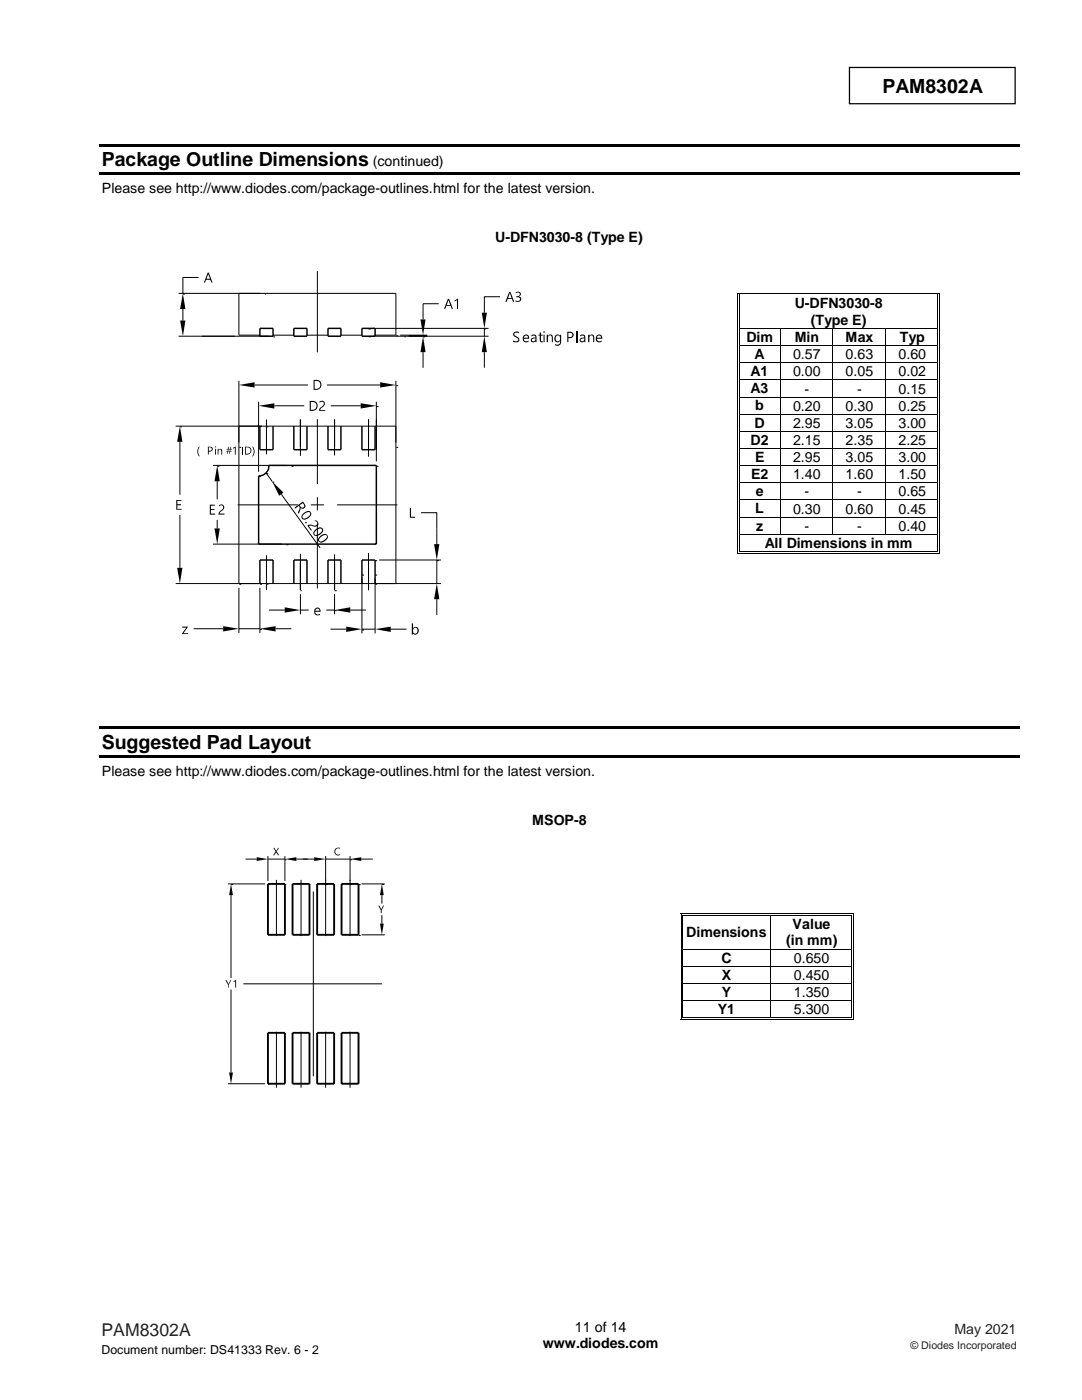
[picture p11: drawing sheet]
<svg xmlns="http://www.w3.org/2000/svg" width="216mm" height="279mm" viewBox="0 0 216 279" stroke-linecap="round" stroke-linejoin="round" font-family="sans-serif">
<path d="M169.5 13.5h33.1v7.2h-33.1z" fill="none" stroke="#000" stroke-width=".25"/>
<g fill="#000">
<path d="M19.8 28.7h183.7v.5h-183.7z" fill-rule="evenodd"/>
<path d="M19.8 34.4h183.7v.5h-183.7z" fill-rule="evenodd"/>
</g>
<g fill="#fff">
<path d="M147.7 59h39.3v6.5h-39.3z" fill-rule="evenodd"/>
<path d="M147.7 59h39.2v3.2h-39.2z" fill-rule="evenodd"/>
<path d="M147.7 62.2h39.2v3.3h-39.2z" fill-rule="evenodd"/>
</g>
<g fill="#000">
<path d="M147.2 58.5h.1v.5h-.1z" fill-rule="evenodd"/>
<path d="M147.2 58.5h.5v.1h-.5z" fill-rule="evenodd"/>
<path d="M147.5 58.8h.2v.2h-.2z" fill-rule="evenodd"/>
<path d="M147.5 58.8h.2v.2h-.2z" fill-rule="evenodd"/>
</g>
<path d="M147.7 58.5h39.3M147.7 58.9h39.3" fill="none" stroke="#000" stroke-width=".2"/>
<path d="M147.7 59h39.3z" fill-rule="evenodd" fill="#fff"/>
<g fill="#000">
<path d="M187 58.5h.5v.1h-.5z" fill-rule="evenodd"/>
<path d="M187 58.8h.2v.2h-.2z" fill-rule="evenodd"/>
<path d="M187 58.8h.2v.2h-.2z" fill-rule="evenodd"/>
<path d="M187.4 58.5h.1v.5h-.1z" fill-rule="evenodd"/>
</g>
<path d="M147.2 59v6.5M147.6 59v6.5M187.1 59v6.5M187.5 59v6.5" fill="none" stroke="#000" stroke-width=".2"/>
<g fill="#fff">
<path d="M147.7 65.7h7.9v3.2h-7.9z" fill-rule="evenodd"/>
<path d="M147.7 65.7h7.7v3.2h-7.7z" fill-rule="evenodd"/>
<path d="M155.8 65.7h10.3v3.2h-10.3z" fill-rule="evenodd"/>
<path d="M156 65.7h9.9v3.2h-9.9z" fill-rule="evenodd"/>
<path d="M166.3 65.7h10.4v3.2h-10.4z" fill-rule="evenodd"/>
<path d="M166.5 65.7h9.9v3.2h-9.9z" fill-rule="evenodd"/>
</g>
<g fill="#000">
<path d="M147.2 65.5h.1v.2h-.1z" fill-rule="evenodd"/>
<path d="M147.5 65.5h.2v.2h-.2z" fill-rule="evenodd"/>
<path d="M155.6 65.5h.2v.2h-.2z" fill-rule="evenodd"/>
<path d="M166.1 65.5h.2v.2h-.2z" fill-rule="evenodd"/>
<path d="M176.7 65.5h.1v.2h-.1z" fill-rule="evenodd"/>
<path d="M187 65.5h.2v.2h-.2z" fill-rule="evenodd"/>
<path d="M187.4 65.5h.1v.2h-.1z" fill-rule="evenodd"/>
</g>
<path d="M147.2 65.7v3.2M147.6 65.7v3.2M147.7 65.6h7.9M155.7 65.7v3.2M155.8 65.6h10.3M166.2 65.7v3.2M166.3 65.6h10.4M176.7 65.7v3.2M176.8 65.6h10.2M187.1 65.7v3.2M187.5 65.7v3.2" fill="none" stroke="#000" stroke-width=".2"/>
<g fill="#fff">
<path d="M147.7 69.1h7.9v3.2h-7.9z" fill-rule="evenodd"/>
<path d="M147.7 69.1h7.7v3.2h-7.7z" fill-rule="evenodd"/>
<path d="M155.8 69.1h10.3v3.2h-10.3z" fill-rule="evenodd"/>
<path d="M156 69.1h9.9v3.2h-9.9z" fill-rule="evenodd"/>
<path d="M166.3 69.1h10.4v3.2h-10.4z" fill-rule="evenodd"/>
<path d="M166.5 69.1h9.9v3.2h-9.9z" fill-rule="evenodd"/>
</g>
<g fill="#000">
<path d="M147.2 68.9h.1v.2h-.1z" fill-rule="evenodd"/>
<path d="M147.5 68.9h.2v.2h-.2z" fill-rule="evenodd"/>
<path d="M155.6 68.9h.2v.2h-.2z" fill-rule="evenodd"/>
<path d="M166.1 68.9h.2v.2h-.2z" fill-rule="evenodd"/>
<path d="M176.7 68.9h.1v.2h-.1z" fill-rule="evenodd"/>
<path d="M187 68.9h.2v.2h-.2z" fill-rule="evenodd"/>
<path d="M187.4 68.9h.1v.2h-.1z" fill-rule="evenodd"/>
</g>
<path d="M147.2 69.1v3.2M147.6 69.1v3.2M147.7 69h7.9M155.7 69.1v3.2M155.8 69h10.3M166.2 69.1v3.2M166.3 69h10.4M176.7 69.1v3.2M176.8 69h10.2M187.1 69.1v3.2M187.5 69.1v3.2" fill="none" stroke="#000" stroke-width=".2"/>
<g fill="#fff">
<path d="M147.7 72.5h7.9v3.2h-7.9z" fill-rule="evenodd"/>
<path d="M147.7 72.5h7.7v3.2h-7.7z" fill-rule="evenodd"/>
<path d="M155.8 72.5h10.3v3.2h-10.3z" fill-rule="evenodd"/>
<path d="M156 72.5h9.9v3.2h-9.9z" fill-rule="evenodd"/>
<path d="M166.3 72.5h10.4v3.2h-10.4z" fill-rule="evenodd"/>
<path d="M166.5 72.5h9.9v3.2h-9.9z" fill-rule="evenodd"/>
</g>
<g fill="#000">
<path d="M147.2 72.3h.1v.2h-.1z" fill-rule="evenodd"/>
<path d="M147.5 72.3h.2v.2h-.2z" fill-rule="evenodd"/>
<path d="M155.6 72.3h.2v.2h-.2z" fill-rule="evenodd"/>
<path d="M166.1 72.3h.2v.2h-.2z" fill-rule="evenodd"/>
<path d="M176.7 72.3h.1v.2h-.1z" fill-rule="evenodd"/>
<path d="M187 72.3h.2v.2h-.2z" fill-rule="evenodd"/>
<path d="M187.4 72.3h.1v.2h-.1z" fill-rule="evenodd"/>
</g>
<path d="M147.2 72.5v3.2M147.6 72.5v3.2M147.7 72.4h7.9M155.7 72.5v3.2M155.8 72.4h10.3M166.2 72.5v3.2M166.3 72.4h10.4M176.7 72.5v3.2M176.8 72.4h10.2M187.1 72.5v3.2M187.5 72.5v3.2" fill="none" stroke="#000" stroke-width=".2"/>
<g fill="#fff">
<path d="M147.7 75.9h7.9v3.3h-7.9z" fill-rule="evenodd"/>
<path d="M147.7 75.9h7.7v3.3h-7.7z" fill-rule="evenodd"/>
<path d="M155.8 75.9h10.3v3.3h-10.3z" fill-rule="evenodd"/>
<path d="M156 75.9h9.9v3.3h-9.9z" fill-rule="evenodd"/>
<path d="M166.3 75.9h10.4v3.3h-10.4z" fill-rule="evenodd"/>
<path d="M166.5 75.9h9.9v3.3h-9.9z" fill-rule="evenodd"/>
</g>
<g fill="#000">
<path d="M147.2 75.7h.1v.2h-.1z" fill-rule="evenodd"/>
<path d="M147.5 75.7h.2v.2h-.2z" fill-rule="evenodd"/>
<path d="M155.6 75.7h.2v.2h-.2z" fill-rule="evenodd"/>
<path d="M166.1 75.7h.2v.2h-.2z" fill-rule="evenodd"/>
<path d="M176.7 75.7h.1v.2h-.1z" fill-rule="evenodd"/>
<path d="M187 75.7h.2v.2h-.2z" fill-rule="evenodd"/>
<path d="M187.4 75.7h.1v.2h-.1z" fill-rule="evenodd"/>
</g>
<path d="M147.2 75.9v3.3M147.6 75.9v3.3M147.7 75.8h7.9M155.7 75.9v3.3M155.8 75.8h10.3M166.2 75.9v3.3M166.3 75.8h10.4M176.7 75.9v3.3M176.8 75.8h10.2M187.1 75.9v3.3M187.5 75.9v3.3" fill="none" stroke="#000" stroke-width=".2"/>
<g fill="#fff">
<path d="M147.7 79.3h7.9v3.3h-7.9z" fill-rule="evenodd"/>
<path d="M147.7 79.3h7.7v3.3h-7.7z" fill-rule="evenodd"/>
<path d="M155.8 79.3h10.3v3.3h-10.3z" fill-rule="evenodd"/>
<path d="M156 79.3h9.9v3.3h-9.9z" fill-rule="evenodd"/>
<path d="M166.3 79.3h10.4v3.3h-10.4z" fill-rule="evenodd"/>
<path d="M166.5 79.3h9.9v3.3h-9.9z" fill-rule="evenodd"/>
</g>
<g fill="#000">
<path d="M147.2 79.2h.1v.1h-.1z" fill-rule="evenodd"/>
<path d="M147.5 79.2h.2v.1h-.2z" fill-rule="evenodd"/>
<path d="M155.6 79.2h.2v.1h-.2z" fill-rule="evenodd"/>
<path d="M166.1 79.2h.2v.1h-.2z" fill-rule="evenodd"/>
<path d="M176.7 79.2h.1v.1h-.1z" fill-rule="evenodd"/>
<path d="M187 79.2h.2v.1h-.2z" fill-rule="evenodd"/>
<path d="M187.4 79.2h.1v.1h-.1z" fill-rule="evenodd"/>
</g>
<path d="M147.2 79.3v3.3M147.6 79.3v3.3M147.7 79.2h7.9M155.7 79.3v3.3M155.8 79.2h10.3M166.2 79.3v3.3M166.3 79.2h10.4M176.7 79.3v3.3M176.8 79.2h10.2M187.1 79.3v3.3M187.5 79.3v3.3" fill="none" stroke="#000" stroke-width=".2"/>
<g fill="#fff">
<path d="M147.7 82.8h7.9v3.2h-7.9z" fill-rule="evenodd"/>
<path d="M147.7 82.8h7.7v3.2h-7.7z" fill-rule="evenodd"/>
<path d="M155.8 82.8h10.3v3.2h-10.3z" fill-rule="evenodd"/>
<path d="M156 82.8h9.9v3.2h-9.9z" fill-rule="evenodd"/>
<path d="M166.3 82.8h10.4v3.2h-10.4z" fill-rule="evenodd"/>
<path d="M166.5 82.8h9.9v3.2h-9.9z" fill-rule="evenodd"/>
</g>
<g fill="#000">
<path d="M147.2 82.6h.1v.2h-.1z" fill-rule="evenodd"/>
<path d="M147.5 82.6h.2v.2h-.2z" fill-rule="evenodd"/>
<path d="M155.6 82.6h.2v.2h-.2z" fill-rule="evenodd"/>
<path d="M166.1 82.6h.2v.2h-.2z" fill-rule="evenodd"/>
<path d="M176.7 82.6h.1v.2h-.1z" fill-rule="evenodd"/>
<path d="M187 82.6h.2v.2h-.2z" fill-rule="evenodd"/>
<path d="M187.4 82.6h.1v.2h-.1z" fill-rule="evenodd"/>
</g>
<path d="M147.2 82.8v3.2M147.6 82.8v3.2M147.7 82.7h7.9M155.7 82.8v3.2M155.8 82.7h10.3M166.2 82.8v3.2M166.3 82.7h10.4M176.7 82.8v3.2M176.8 82.7h10.2M187.1 82.8v3.2M187.5 82.8v3.2" fill="none" stroke="#000" stroke-width=".2"/>
<g fill="#fff">
<path d="M147.7 86.2h7.9v3.3h-7.9z" fill-rule="evenodd"/>
<path d="M147.7 86.2h7.7v3.3h-7.7z" fill-rule="evenodd"/>
<path d="M155.8 86.2h10.3v3.3h-10.3z" fill-rule="evenodd"/>
<path d="M156 86.2h9.9v3.3h-9.9z" fill-rule="evenodd"/>
<path d="M166.3 86.2h10.4v3.3h-10.4z" fill-rule="evenodd"/>
<path d="M166.5 86.2h9.9v3.3h-9.9z" fill-rule="evenodd"/>
</g>
<g fill="#000">
<path d="M147.2 86h.1v.2h-.1z" fill-rule="evenodd"/>
<path d="M147.5 86h.2v.2h-.2z" fill-rule="evenodd"/>
<path d="M155.6 86h.2v.2h-.2z" fill-rule="evenodd"/>
<path d="M166.1 86h.2v.2h-.2z" fill-rule="evenodd"/>
<path d="M176.7 86h.1v.2h-.1z" fill-rule="evenodd"/>
<path d="M187 86h.2v.2h-.2z" fill-rule="evenodd"/>
<path d="M187.4 86h.1v.2h-.1z" fill-rule="evenodd"/>
</g>
<path d="M147.2 86.2v3.3M147.6 86.2v3.3M147.7 86.1h7.9M155.7 86.2v3.3M155.8 86.1h10.3M166.2 86.2v3.3M166.3 86.1h10.4M176.7 86.2v3.3M176.8 86.1h10.2M187.1 86.2v3.3M187.5 86.2v3.3" fill="none" stroke="#000" stroke-width=".2"/>
<g fill="#fff">
<path d="M147.7 89.6h7.9v3.2h-7.9z" fill-rule="evenodd"/>
<path d="M147.7 89.6h7.7v3.2h-7.7z" fill-rule="evenodd"/>
<path d="M155.8 89.6h10.3v3.2h-10.3z" fill-rule="evenodd"/>
<path d="M156 89.6h9.9v3.2h-9.9z" fill-rule="evenodd"/>
<path d="M166.3 89.6h10.4v3.2h-10.4z" fill-rule="evenodd"/>
<path d="M166.5 89.6h9.9v3.2h-9.9z" fill-rule="evenodd"/>
</g>
<g fill="#000">
<path d="M147.2 89.5h.1v.1h-.1z" fill-rule="evenodd"/>
<path d="M147.5 89.5h.2v.1h-.2z" fill-rule="evenodd"/>
<path d="M155.6 89.5h.2v.1h-.2z" fill-rule="evenodd"/>
<path d="M166.1 89.5h.2v.1h-.2z" fill-rule="evenodd"/>
<path d="M176.7 89.5h.1v.1h-.1z" fill-rule="evenodd"/>
<path d="M187 89.5h.2v.1h-.2z" fill-rule="evenodd"/>
<path d="M187.4 89.5h.1v.1h-.1z" fill-rule="evenodd"/>
</g>
<path d="M147.2 89.6v3.2M147.6 89.6v3.2M147.7 89.5h7.9M155.7 89.6v3.2M155.8 89.5h10.3M166.2 89.6v3.2M166.3 89.5h10.4M176.7 89.6v3.2M176.8 89.5h10.2M187.1 89.6v3.2M187.5 89.6v3.2" fill="none" stroke="#000" stroke-width=".2"/>
<g fill="#fff">
<path d="M147.7 93.1h7.9v3.2h-7.9z" fill-rule="evenodd"/>
<path d="M147.7 93.1h7.7v3.2h-7.7z" fill-rule="evenodd"/>
<path d="M155.8 93.1h10.3v3.2h-10.3z" fill-rule="evenodd"/>
<path d="M156 93.1h9.9v3.2h-9.9z" fill-rule="evenodd"/>
<path d="M166.3 93.1h10.4v3.2h-10.4z" fill-rule="evenodd"/>
<path d="M166.5 93.1h9.9v3.2h-9.9z" fill-rule="evenodd"/>
</g>
<g fill="#000">
<path d="M147.2 92.8h.1v.2h-.1z" fill-rule="evenodd"/>
<path d="M147.5 92.8h.2v.2h-.2z" fill-rule="evenodd"/>
<path d="M155.6 92.8h.2v.2h-.2z" fill-rule="evenodd"/>
<path d="M166.1 92.8h.2v.2h-.2z" fill-rule="evenodd"/>
<path d="M176.7 92.8h.1v.2h-.1z" fill-rule="evenodd"/>
<path d="M187 92.8h.2v.2h-.2z" fill-rule="evenodd"/>
<path d="M187.4 92.8h.1v.2h-.1z" fill-rule="evenodd"/>
</g>
<path d="M147.2 93v3.3M147.6 93v3.3M147.7 92.9h7.9M155.7 93v3.3M155.8 92.9h10.3M166.2 93v3.3M166.3 92.9h10.4M176.7 93v3.3M176.8 92.9h10.2M187.1 93v3.3M187.5 93v3.3" fill="none" stroke="#000" stroke-width=".2"/>
<g fill="#fff">
<path d="M147.7 96.4h7.9v3.3h-7.9z" fill-rule="evenodd"/>
<path d="M147.7 96.4h7.7v3.3h-7.7z" fill-rule="evenodd"/>
<path d="M155.8 96.4h10.3v3.3h-10.3z" fill-rule="evenodd"/>
<path d="M156 96.4h9.9v3.3h-9.9z" fill-rule="evenodd"/>
<path d="M166.3 96.4h10.4v3.3h-10.4z" fill-rule="evenodd"/>
<path d="M166.5 96.4h9.9v3.3h-9.9z" fill-rule="evenodd"/>
</g>
<g fill="#000">
<path d="M147.2 96.3h.1v.1h-.1z" fill-rule="evenodd"/>
<path d="M147.5 96.3h.2v.1h-.2z" fill-rule="evenodd"/>
<path d="M155.6 96.3h.2v.1h-.2z" fill-rule="evenodd"/>
<path d="M166.1 96.3h.2v.1h-.2z" fill-rule="evenodd"/>
<path d="M176.7 96.3h.1v.1h-.1z" fill-rule="evenodd"/>
<path d="M187 96.3h.2v.1h-.2z" fill-rule="evenodd"/>
<path d="M187.4 96.3h.1v.1h-.1z" fill-rule="evenodd"/>
</g>
<path d="M147.2 96.4v3.3M147.6 96.4v3.3M147.7 96.4h7.9M155.7 96.4v3.3M155.8 96.4h10.3M166.2 96.4v3.3M166.3 96.4h10.4M176.7 96.4v3.3M176.8 96.4h10.2M187.1 96.4v3.3M187.5 96.4v3.3" fill="none" stroke="#000" stroke-width=".2"/>
<g fill="#fff">
<path d="M147.7 99.9h7.9v3.2h-7.9z" fill-rule="evenodd"/>
<path d="M147.7 99.9h7.7v3.2h-7.7z" fill-rule="evenodd"/>
<path d="M155.8 99.9h10.3v3.2h-10.3z" fill-rule="evenodd"/>
<path d="M156 99.9h9.9v3.2h-9.9z" fill-rule="evenodd"/>
<path d="M166.3 99.9h10.4v3.2h-10.4z" fill-rule="evenodd"/>
<path d="M166.5 99.9h9.9v3.2h-9.9z" fill-rule="evenodd"/>
</g>
<g fill="#000">
<path d="M147.2 99.7h.1v.2h-.1z" fill-rule="evenodd"/>
<path d="M147.5 99.7h.2v.2h-.2z" fill-rule="evenodd"/>
<path d="M155.6 99.7h.2v.2h-.2z" fill-rule="evenodd"/>
<path d="M166.1 99.7h.2v.2h-.2z" fill-rule="evenodd"/>
<path d="M176.7 99.7h.1v.2h-.1z" fill-rule="evenodd"/>
<path d="M187 99.7h.2v.2h-.2z" fill-rule="evenodd"/>
<path d="M187.4 99.7h.1v.2h-.1z" fill-rule="evenodd"/>
</g>
<path d="M147.2 99.9v3.2M147.6 99.9v3.2M147.7 99.8h7.9M155.7 99.9v3.2M155.8 99.8h10.3M166.2 99.9v3.2M166.3 99.8h10.4M176.7 99.9v3.2M176.8 99.8h10.2M187.1 99.9v3.2M187.5 99.9v3.2" fill="none" stroke="#000" stroke-width=".2"/>
<g fill="#fff">
<path d="M147.7 103.3h7.9v3.3h-7.9z" fill-rule="evenodd"/>
<path d="M147.7 103.3h7.7v3.3h-7.7z" fill-rule="evenodd"/>
<path d="M155.8 103.3h10.3v3.3h-10.3z" fill-rule="evenodd"/>
<path d="M156 103.3h9.9v3.3h-9.9z" fill-rule="evenodd"/>
<path d="M166.3 103.3h10.4v3.3h-10.4z" fill-rule="evenodd"/>
<path d="M166.5 103.3h9.9v3.3h-9.9z" fill-rule="evenodd"/>
</g>
<g fill="#000">
<path d="M147.2 103.1h.1v.2h-.1z" fill-rule="evenodd"/>
<path d="M147.5 103.1h.2v.2h-.2z" fill-rule="evenodd"/>
<path d="M155.6 103.1h.2v.2h-.2z" fill-rule="evenodd"/>
<path d="M166.1 103.1h.2v.2h-.2z" fill-rule="evenodd"/>
<path d="M176.7 103.1h.1v.2h-.1z" fill-rule="evenodd"/>
<path d="M187 103.1h.2v.2h-.2z" fill-rule="evenodd"/>
<path d="M187.4 103.1h.1v.2h-.1z" fill-rule="evenodd"/>
</g>
<path d="M147.2 103.3v3.3M147.6 103.3v3.3M147.7 103.2h7.9M155.7 103.3v3.3M155.8 103.2h10.3M166.2 103.3v3.3M166.3 103.2h10.4M176.7 103.3v3.3M176.8 103.2h10.2M187.1 103.3v3.3M187.5 103.3v3.3" fill="none" stroke="#000" stroke-width=".2"/>
<g fill="#fff">
<path d="M147.7 106.7h39.3v3.3h-39.3z" fill-rule="evenodd"/>
<path d="M147.7 106.7h39.2v3.3h-39.2z" fill-rule="evenodd"/>
</g>
<g fill="#000">
<path d="M147.2 106.6h.1v.1h-.1z" fill-rule="evenodd"/>
<path d="M147.2 110h.1v.5h-.1z" fill-rule="evenodd"/>
<path d="M147.2 110.3h.5v.2h-.5z" fill-rule="evenodd"/>
<path d="M147.5 106.6h.2v.1h-.2z" fill-rule="evenodd"/>
<path d="M147.5 110h.2v.2h-.2z" fill-rule="evenodd"/>
<path d="M147.5 110h.2v.2h-.2z" fill-rule="evenodd"/>
<path d="M155.6 106.6h.2v.1h-.2z" fill-rule="evenodd"/>
<path d="M166.1 106.6h.2v.1h-.2z" fill-rule="evenodd"/>
<path d="M176.7 106.6h.1v.1h-.1z" fill-rule="evenodd"/>
<path d="M187 106.6h.2v.1h-.2z" fill-rule="evenodd"/>
<path d="M187 110.3h.5v.2h-.5z" fill-rule="evenodd"/>
<path d="M187 110h.2v.2h-.2z" fill-rule="evenodd"/>
<path d="M187 110h.2v.2h-.2z" fill-rule="evenodd"/>
<path d="M187.4 106.6h.1v.1h-.1z" fill-rule="evenodd"/>
<path d="M187.4 110h.1v.5h-.1z" fill-rule="evenodd"/>
<path d="M19.8 144.9h183.7v.6h-183.7z" fill-rule="evenodd"/>
<path d="M19.8 150.7h183.7v.5h-183.7z" fill-rule="evenodd"/>
</g>
<path d="M147.2 106.7v3.3M147.6 106.7v3.3M147.7 106.6h7.9M147.7 110.4h39.3M147.7 110.1h39.3M155.8 106.6h10.3M166.3 106.6h10.4M176.8 106.6h10.2M187.1 106.7v3.3M187.5 106.7v3.3" fill="none" stroke="#000" stroke-width=".2"/>
<g fill="#fff">
<path d="M136.4 182.8h17.3v6.5h-17.3z" fill-rule="evenodd"/>
<path d="M136.8 184.4h16.3v3.3h-16.3z" fill-rule="evenodd"/>
</g>
<g fill="#000">
<path d="M135.8 182.3h.2v.5h-.2z" fill-rule="evenodd"/>
<path d="M135.8 182.3h.5v.2h-.5z" fill-rule="evenodd"/>
<path d="M136.1 182.6h.2v.2h-.2z" fill-rule="evenodd"/>
<path d="M136.1 182.6h.2v.2h-.2z" fill-rule="evenodd"/>
</g>
<path d="M136.3 182.4h17.4M136.3 182.7h17.4" fill="none" stroke="#000" stroke-width=".2"/>
<path d="M136.3 182.8h17.4z" fill-rule="evenodd" fill="#fff"/>
<g fill="#000">
<path d="M153.7 182.8h.1z" fill-rule="evenodd"/>
<path d="M153.7 182.3h.5v.2h-.5z" fill-rule="evenodd"/>
<path d="M153.7 182.6h.5v.2h-.5z" fill-rule="evenodd"/>
<path d="M169.8 182.3h.5v.2h-.5z" fill-rule="evenodd"/>
<path d="M169.8 182.6h.2v.2h-.2z" fill-rule="evenodd"/>
<path d="M169.8 182.6h.2v.2h-.2z" fill-rule="evenodd"/>
<path d="M170.1 182.3h.2v.5h-.2z" fill-rule="evenodd"/>
</g>
<path d="M135.9 182.8v6.5M136.2 182.8v6.5M153.8 182.8v6.5M154.2 182.4h15.6M154.2 182.7h15.6M169.9 182.8v6.5M170.2 182.8v6.5" fill="none" stroke="#000" stroke-width=".2"/>
<g fill="#fff">
<path d="M136.4 189.5h17.3v3.2h-17.3z" fill-rule="evenodd"/>
<path d="M136.8 189.5h16.3v3.2h-16.3z" fill-rule="evenodd"/>
<path d="M153.9 189.5h15.9v3.2h-15.9z" fill-rule="evenodd"/>
<path d="M154.5 189.5h14.8v3.2h-14.8z" fill-rule="evenodd"/>
</g>
<g fill="#000">
<path d="M135.8 189.3h.2v.2h-.2z" fill-rule="evenodd"/>
<path d="M135.8 192.7h.2v.2h-.2z" fill-rule="evenodd"/>
<path d="M135.8 196.2h.2v.1h-.2z" fill-rule="evenodd"/>
<path d="M136.1 189.3h.2v.2h-.2z" fill-rule="evenodd"/>
<path d="M136.1 192.7h.2v.2h-.2z" fill-rule="evenodd"/>
<path d="M136.1 196.2h.2v.1h-.2z" fill-rule="evenodd"/>
<path d="M153.7 189.3h.1v.2h-.1z" fill-rule="evenodd"/>
<path d="M153.7 192.7h.1v.2h-.1z" fill-rule="evenodd"/>
<path d="M153.7 196.2h.1v.1h-.1z" fill-rule="evenodd"/>
<path d="M169.8 189.3h.2v.2h-.2z" fill-rule="evenodd"/>
<path d="M169.8 192.7h.2v.2h-.2z" fill-rule="evenodd"/>
<path d="M169.8 196.2h.2v.1h-.2z" fill-rule="evenodd"/>
<path d="M170.1 189.3h.2v.2h-.2z" fill-rule="evenodd"/>
<path d="M170.1 192.7h.2v.2h-.2z" fill-rule="evenodd"/>
<path d="M170.1 196.2h.2v.1h-.2z" fill-rule="evenodd"/>
</g>
<g fill="none" stroke="#000" stroke-width=".2">
<path d="M135.9 189.5v3.2M135.9 192.9v3.3M135.9 196.3v3.3M136.2 189.5v3.2M136.2 192.9v3.3M136.2 196.3v3.3M136.3 189.4h17.4M136.3 192.8h17.4M136.3 196.3h17.4M153.8 189.5v3.2M153.8 192.9v3.3M153.8 196.3v3.3"/>
<path d="M153.8 189.4h16M153.8 192.8h16M153.8 196.3h16M169.9 189.5v3.2M169.9 192.9v3.3M169.9 196.3v3.3M170.2 189.5v3.2M170.2 192.9v3.3M170.2 196.3v3.3"/>
</g>
<g fill="#fff">
<path d="M136.4 199.8h17.3v3.2h-17.3z" fill-rule="evenodd"/>
<path d="M136.8 199.8h16.3v3.2h-16.3z" fill-rule="evenodd"/>
</g>
<g fill="#000">
<path d="M35.9 64h1.1l-.5 3.1zM36.5 58.6l.5 3.1h-1.1zM47.7 76.8l3.1-.5v1zM75.9 76.3l3.1 .5-3.1 .5zM83.9 63.8h1l-.5 3.1zM84.4 67.1l.5 3.2h-1zM96.6 67.1l.6 3.2h-1.1zM96.1 62.4h1.1l-.6 3.1zM35.9 85l.5 3.2h-1.1zM43.3 92.9l.6 3.2h-1.1zM51.6 81l3.1-.5v1zM54.3 96.1l2.3 2.2-.9 .6z"/>
<path d="M72 80.5l3.1 .5-3.1 .5zM35.3 113.3h1.1l-.5 3.2zM42.8 105.5h1.1l-.6 3.1zM87.2 116.5l.5 3.1h-1.1zM86.6 108.6h1.1l-.5 3.2zM44.5 125l3.2 .5-3.2 .5zM51.9 125.5l3.1-.5v1zM56.8 121.2l3.1 .6-3.1 .5zM69.1 125.1l3.1 .5-3.1 .5zM66.8 121.8l3.1-.6v1.1zM74.8 125.6l3.2-.5v1zM46.1 176.4l.4 2.2h-.8z"/>
<path d="M51.2 171.1l2.3 .3-2.3 .4zM56.9 171.4l2.2-.3v.7zM62.7 171.1l2.3 .3-2.3 .4zM69.8 171.4l2.3-.3v.7zM76.2 176.4l.4 2.2h-.8zM75.8 184.3h.8l-.4 2.3zM45.7 214h.8l-.4 2.3z"/>
<path d="M135.8 199.6h.2v.2h-.2z" fill-rule="evenodd"/>
<path d="M136.1 199.6h.2v.2h-.2z" fill-rule="evenodd"/>
<path d="M153.7 199.6h.1v.2h-.1z" fill-rule="evenodd"/>
<path d="M169.8 199.6h.2v.2h-.2z" fill-rule="evenodd"/>
<path d="M170.1 199.6h.2v.2h-.2z" fill-rule="evenodd"/>
<path d="M135.8 203h.2v.5h-.2z" fill-rule="evenodd"/>
<path d="M135.8 203.4h.5v.1h-.5z" fill-rule="evenodd"/>
<path d="M136.1 203h.2v.2h-.2z" fill-rule="evenodd"/>
<path d="M136.1 203h.2v.2h-.2z" fill-rule="evenodd"/>
<path d="M153.7 203h.5v.2h-.5z" fill-rule="evenodd"/>
<path d="M153.7 203.4h.5v.1h-.5z" fill-rule="evenodd"/>
<path d="M169.8 203.4h.5v.1h-.5z" fill-rule="evenodd"/>
<path d="M169.8 203h.2v.2h-.2z" fill-rule="evenodd"/>
<path d="M169.8 203h.2v.2h-.2z" fill-rule="evenodd"/>
<path d="M170.1 203h.2v.5h-.2z" fill-rule="evenodd"/>
</g>
<g fill="none" stroke="#000" stroke-width=".2">
<path d="M35.6 58.6h43.4v8.3h-4.2M36.6 58.7h.1M39.6 55.4h-3.1v3.2M47.7 58.6v8.3h4.2M53 58.7h.1M63.3 54.1v16.2M99.8 59.2h-3.2v3.2M35.6 67.1h18M36.5 61.7v2.3M47.7 76v40.5M50.8 76.8h10.7M54.5 66.9h4.1"/>
<path d="M54.6 67.2h.1M61.3 66.9h4.1M65.2 76.8h10.7M68 66.9h4.2M73.7 67.2h.1M73.7 65.7h.1M74.3 67.1h23.2M74.3 65.5h23.2M79 76v40.5M79.2 77h.1M79.2 67h.1M79.8 66.9h5.5"/>
<path d="M80.8 67.2h.1M84.4 66.9v.2M84.4 70.3v3.1M84.5 67.2h.1M87.5 60.6h-3.1v3.2M96.6 65.5v1.6M96.6 70.3v3.1M96.8 65.7h.1M35.1 85h43.9M35.9 88.2v10.5M36 85.2h.1M42.5 92.9h14.8"/>
<path d="M43.3 96.1v3.6M43.5 93.1h.1M47.8 89.3h.1M51.6 80.2v13.9M51.7 95.1h.1M53.1 94.4l1.2 1.7M53.2 83.7v7M53.2 94.5h.1M53.3 85.2h.1M54.4 96.2h.1M54.7 81h6M56.1 98.6l7.8 10.8"/>
<path d="M58.3 93.1h.1M59.9 83.7v7.3M63.3 83.7v12.9M63.3 99.2v2.7M66 81h6M66.8 83.7v7.2M73.5 83.7v7.4M75.1 80.2v11.9M75.2 93.1h.1M75.2 81.2h.1M79.2 89.3h.1M35.1 116.5h52.9"/>
<path d="M35.9 102.8v10.5M42.5 108.6h13.8M43.3 103.8v1.7M47.4 100.8h12M47.7 117.3v9M47.8 116.6h.1M51.9 117.3v9M52 116.6h.1M53.2 110.8v7M53.3 116.6h.1M57.2 108.7h.1M59.9 110.5v7.3"/>
<path d="M59.9 118.6v4M60.1 117.9h.1M62 100.8h2.6M63.3 104.5v12.9M66.8 110.6v7.2M66.8 118.6v4M66.9 117.9h.1M67.3 100.8h12M72.2 115.4v11M72.3 114.8h.1M73.5 110.4v7.4M74.8 115.4v11"/>
<path d="M75 114.8h.1M75 116.6h.1M75 111.9h.1M75.6 111.8h12.4M84 102.3h3.2v6.3M87.2 111.8v4.7M87.2 119.6v3.1M87.3 111.9h.1M38.7 125.5h5.8M47.7 125.5h4.2M52 125.6h.1M53.7 121.8h3.1"/>
<path d="M55 125.5h3.1M59.9 121.8h1.7M65.1 121.8h1.7M66 125.6h3.1M66.9 121.9h.1M69.9 121.8h3.1M72.2 125.6h2.6M72.3 125.7h.1M78 125.6h3.1M45.5 176.4h7.4M46.1 178.6v16.6M46.2 176.5h.1"/>
<path d="M49 171.4h2.2M53.5 170.9v4.9M53.5 171.4h3.4M53.6 176.5h.1M55.2 175.6v11.2M56.9 170.9v4.9M57 171.6h.1M57 176.5h.1M59.1 171.4h3.6M60.1 175.6v11.2M62.5 177.9v36.9M65 170.9v15.9"/>
<path d="M65 171.4h4.8M65.1 176.5h.1M69.8 170.9v15.9M70 176.5h.1M70 171.6h.1M71.7 176.5h.1M72.1 171.4h2.3M72.1 176.4h4.7M76.2 178.6v1.7M76.3 176.5h.1M46.1 197.5v16.5M48.6 196.3h27.6"/>
<path d="M71.7 186.7h.1M72.1 186.6h4.7M76.2 182.6v1.7M135.9 199.8v3.2M136.2 199.8v3.2M136.3 199.7h17.4M153.8 199.8v3.2M153.8 199.7h16M169.9 199.8v3.2M170.2 199.8v3.2M45.5 216.3h7.4M53.6 216.4h.1"/>
<path d="M55.2 205.9v11.2M60.1 205.9v11.2M65 205.9v11.2M69.8 205.9v11.2M136.3 203.5h17.4M136.3 203.1h17.4M154.2 203.5h15.6M154.2 203.1h15.6"/>
</g>
<g fill="#000">
<path d="M102.9 58.3a.54 .54 0 0 1 .9 .1 .54 .54 0 0 1-.3 .8 .57 .57 0 0 1 .5 .7 .57 .57 0 0 1-.9 .3h-.2v-.3a.43 .43 0 0 0 .6 .1 .43 .43 0 0 0 0-.6l-.5-.1v-.2a.5 .5 0 0 0 .7-.4 .46 .46 0 0 0-.3-.3 .46 .46 0 0 0-.5 .2zM90.7 59.9l.7-.3v2h-.2v-1.7l-.5 .3zM102.6 66.3l.8-.1 .1 .3a.48 .48 0 0 0-.5-.1 .48 .48 0 0 0-.3 .5 .96 .96 0 0 1 .9 1.2 1.09 1.09 0 0 1-1.2 .1v-.3a.62 .62 0 0 0 1-.2l-.2-.2a.85 .85 0 0 1-.7-1.1zM107.7 66.4l.2-.1v.5h.4v.2h-.4l.1 1 .3 .1v.2h-.4l-.2-.2v-1.1h-.3v-.2h.3zM109.1 66.8h.2v.3a.52 .52 0 0 1 .7-.3 .52 .52 0 0 1 .3 .6v.9h-.2v-1.1a.39 .39 0 0 0-.5-.2 .39 .39 0 0 0-.3 .4v.9h-.2zM117.3 66.8h.3v.3a.52 .52 0 0 1 .6-.3 .52 .52 0 0 1 .4 .6v.9h-.2l-.1-1.1a.39 .39 0 0 0-.5-.2 .39 .39 0 0 0-.2 .4v.9h-.3zM39.7 89.2h.2a1.51 1.51 0 0 0 0 1.9h-.2a1.53 1.53 0 0 1 0-1.9zM43.4 89.6h.2v.2l.3-.2a.33 .33 0 0 1 .4 .4v.7h-.1l-.1-.8-.2-.2-.2 .1-.1 .9h-.2zM46.5 89.4l.5-.3v1.6h-.1v-1.3l-.4 .1zM48.3 89.2h.2v1.5h-.2zM50.3 89.2h.2a1.5 1.5 0 0 1 0 1.9h-.2a1.51 1.51 0 0 0 0-1.9zM63.8 80.2a.65 .65 0 0 1 1 .1 .65 .65 0 0 1-.4 .9l-.4 .4-.1 .2h1v.2h-1.2a1.03 1.03 0 0 1 .7-1 .46 .46 0 0 0 .1-.8 .46 .46 0 0 0-.7 .2z"/>
<path d="M35.2 99.8h1v.2h-.8v.6h.7v.2h-.7v.8h.8v.1h-1zM41.9 100.7h.9v.2h-.7v.7h.7v.2h-.7v.7h.8v.2h-1zM43.7 100.9a.64 .64 0 0 1 1 .1 .64 .64 0 0 1-.4 .9l-.3 .3-.2 .3h1v.2h-1.2a1.44 1.44 0 0 1 .8-1.1 .45 .45 0 0 0-.1-.7 .45 .45 0 0 0-.6 .2zM61.3 104.9a1.4 1.4 0 0 1 1.5 0 .47 .47 0 0 0 .5-.5 .47 .47 0 0 0-.6-.4 .61 .61 0 0 1 .8 .6 .61 .61 0 0 1-.9 .5l-.6-.2-.4 .1 .6 .8-.1 .1zM81.8 101.3h.2v1.8h.8v.2h-1zM36.4 125.1h1.1l-.9 1.3h.9v.1h-1.2l.9-1.2h-.8zM54.5 169.2h.2l.4 .6 .4-.6h.2l-.5 .7 .5 .8h-.2l-.4-.6-.4 .6h-.2l.5-.8zM66.9 169.4l.4-.2a.36 .36 0 0 1 .6 .2 .63 .63 0 0 0-1 .5 .63 .63 0 0 0 1 .6 .72 .72 0 0 1-1.1-.1 .72 .72 0 0 1 .1-1zM45 195.6h.2l.4 .8 .4-.8h.1l-.5 1v.5h-.1v-.5zM46.6 195.8l.5-.2v1.5h-.2v-1.3l-.3 .2zM75.5 180.7h.2l.4 .8 .4-.8h.1l-.4 1v.5h-.2v-.5z"/>
<path d="M41.4 54.4h.3l.7 2h-.2l-.2-.6h-.9l-.2 .6h-.2zM41.5 54.7l-.3 .9h.7z"/>
<path d="M62.6 75.8a1.25 1.25 0 0 1 1.5 .6 1.14 1.14 0 0 1-.4 1.2 1.14 1.14 0 0 1-1.1 .2zM62.8 76v1.6a.84 .84 0 0 0 1.1-.8 .84 .84 0 0 0-1.1-.8z"/>
<path d="M89.4 59.6h.2l.8 2h-.3l-.2-.6h-.8l-.2 .6h-.3zM89.5 59.9l-.3 1h.6z"/>
<path d="M101.6 58.3h.3l.7 1.9h-.2l-.3-.6h-.8l-.2 .6h-.3zM101.7 58.5l-.3 1h.7z"/>
<path d="M104.5 67a.65 .65 0 0 1 .8-.2 .65 .65 0 0 1 .3 .8h-1.1a.55 .55 0 0 0 .4 .5 .55 .55 0 0 0 .6-.2 .57 .57 0 0 1-.5 .5 .57 .57 0 0 1-.5-.3l-.2-.5zM104.7 67.1l-.2 .3h.9l-.3-.4z"/>
<path d="M106 66.9l.5-.1 .5 .2 .1 1.3h-.3v-.2a.48 .48 0 0 1-.8 .1 .48 .48 0 0 1 .4-.8h.4v-.3l-.3-.1-.5 .1zM106.2 67.7a.38 .38 0 0 0 .5 .4 .38 .38 0 0 0 .1-.6z"/>
<path d="M108.4 66.3a.15 .15 0 0 1 .3 0 .15 .15 0 0 1-.3 0zM108.5 66.8h.2v1.5h-.2z"/>
<path d="M110.9 66.9l.6-.1 .3 .2v-.2h.2v1.4a.77 .77 0 0 1-.4 .7 .77 .77 0 0 1-.9 0v-.2a.62 .62 0 0 0 .8 0 .62 .62 0 0 0 .3-.7 .71 .71 0 0 1-1.1 0 .71 .71 0 0 1 .1-1zM111 67.1a.52 .52 0 0 0-.1 .8 .52 .52 0 0 0 .8-.1 .52 .52 0 0 0 0-.7 .52 .52 0 0 0-.7 0z"/>
<path d="M113.2 66.2h.5a.64 .64 0 0 1 .8 .7 .64 .64 0 0 1-.8 .6h-.3v.8h-.2zM113.4 66.4v.9a.47 .47 0 0 0 .7-.3 .47 .47 0 0 0-.4-.6z"/>
<path d="M115.8 66.9l.5-.1 .4 .2 .1 1.3h-.2v-.2a.49 .49 0 0 1-.9 .1 .49 .49 0 0 1 .4-.8h.5v-.3l-.3-.1-.5 .1zM115.9 67.7a.38 .38 0 0 0 .5 .4 .38 .38 0 0 0 .2-.6z"/>
<path d="M119.1 67a.65 .65 0 0 1 .8-.2 .65 .65 0 0 1 .3 .8h-1.1a.56 .56 0 0 0 .4 .5 .56 .56 0 0 0 .6-.2 .57 .57 0 0 1-.5 .5 .57 .57 0 0 1-.6-.3l-.1-.5zM119.2 67.1l-.1 .3h.8a.4 .4 0 0 0-.2-.4 .4 .4 0 0 0-.5 .1z"/>
<path d="M41.5 89.2h.4a.53 .53 0 0 1 .5 .6 .53 .53 0 0 1-.7 .3v.6h-.2zM41.7 89.3v.7a.38 .38 0 0 0 .5-.2 .38 .38 0 0 0-.3-.5z"/>
<path d="M42.9 89.2a.11 .11 0 0 1 .2 0 .11 .11 0 0 1-.2 0zM42.9 89.6h.2v1.1h-.2z"/>
<path d="M45.6 89.2h.1l-.1 .4h.3l.1-.4h.1v.4h.3l-.1 .1h-.3l-.1 .3h.4l-.4 .1-.1 .5h-.1l.1-.5h-.3l-.1 .5h-.1l.1-.5h-.3l.3-.1 .1-.3h-.3v-.1h.3zM45.6 89.7v.3h.2l.1-.3z"/>
<path d="M48.9 89.2a.93 .93 0 0 1 1.3 .7l-.1 .4-.3 .3-.9 .1zM49.1 89.3v1.3a.68 .68 0 0 0 .9-.7 .68 .68 0 0 0-.9-.6z"/>
<path d="M61.8 80a1.28 1.28 0 0 1 1.5 .6 1.12 1.12 0 0 1-.3 1.2 1.12 1.12 0 0 1-1.2 .2zM62 80.2v1.6a.84 .84 0 0 0 1.2-.8 .84 .84 0 0 0-1.2-.8z"/>
<path d="M58.8 101.3l1.6-1.2 .4 .5a.57 .57 0 0 1 0 .8 .57 .57 0 0 1-.8 0l-.4 1.1-.2-.2 .4-.8-.1-.4-.1-.1-.7 .5zM59.8 100.8l.2 .3a.39 .39 0 0 0 .6 .1 .39 .39 0 0 0 0-.5l-.2-.3z"/>
<path d="M60.5 102.5l.5-.4a.65 .65 0 0 1 .9 0 .65 .65 0 0 1 0 1l-.3 .3a.76 .76 0 0 1-.9 .3 .76 .76 0 0 1-.6-.6zM60.5 102.7l-.1 .3a.37 .37 0 0 0 0 .4 .37 .37 0 0 0 .4 .1l.3-.1a1.01 1.01 0 0 0 .7-1.1 .88 .88 0 0 0-1.3 .4z"/>
<path d="M62.8 105.8l.3-.2a.74 .74 0 0 1 .9-.4 .74 .74 0 0 1 .5 .9l-.6 .5a.72 .72 0 0 1-.9 .4 .72 .72 0 0 1-.4-.8zM62.9 106l-.1 .2a.37 .37 0 0 0 0 .4 .37 .37 0 0 0 .4 .2l.9-.6 .2-.4-.2-.3h-.3z"/>
<path d="M63.8 107.1l.2-.2a.74 .74 0 0 1 .9-.4 .74 .74 0 0 1 .5 .8l-.5 .6a.72 .72 0 0 1-.9 .4 .72 .72 0 0 1-.5-.8zM63.9 107.3l-.3 .5 .1 .1a1.19 1.19 0 0 0 1.5-1 .93 .93 0 0 0-1.3 .4z"/>
<path d="M62.9 121.5a.64 .64 0 0 1 .8-.2 .64 .64 0 0 1 .3 .8h-1.1a.55 .55 0 0 0 .4 .5 .55 .55 0 0 0 .6-.1 .45 .45 0 0 1-.7 .3 .83 .83 0 0 1-.3-1.3zM63.1 121.6l-.2 .3h.9l-.3-.4z"/>
<path d="M82.2 124.4h.2v1a.69 .69 0 0 1 1.1 0 .69 .69 0 0 1-.1 1l-.4 .2h-.3l-.3-.2v.2h-.2zM82.5 125.4a.53 .53 0 0 0-.1 .8 .53 .53 0 0 0 .8 .1 .53 .53 0 0 0 .1-.7 .53 .53 0 0 0-.8-.2z"/>
<circle cx="61.1" cy="104.3" r=".15"/>
</g>
<path d="M115.2 66.1v2.2" fill="none" stroke="#000" stroke-width=".25"/>
<g fill="none" stroke="#000" stroke-width=".29">
<path d="M51.9 65.5h2.6v1.6h-2.6zM58.6 65.5h2.7v1.6h-2.7zM65.4 65.5h2.6v1.6h-2.6zM72.2 65.5h2.6v1.6h-2.6zM51.9 85v4.7h2.6v-4.7M53.7 92.9h21.4v15.7h-23.5v-13.6a2.1 2.1 0 0 0 2.1-2.1zM58.6 85v4.7h2.7v-4.7M65.4 85v4.7h2.6v-4.7M72.2 85v4.7h2.6v-4.7M51.9 116.5v-4.7h2.6v4.7M58.6 116.5v-4.7h2.7v4.7M65.4 116.5v-4.7h2.6v4.7"/>
<path d="M72.2 116.5v-4.7h2.6v4.7"/>
</g>
<path d="M53.5 176.4h3.4v10.2h-3.4zM58.4 176.4h3.4v10.2h-3.4zM63.3 176.4h3.4v10.2h-3.4zM68.2 176.4h3.3v10.2h-3.3zM53.5 206.1h3.4v10.2h-3.4zM58.4 206.1h3.4v10.2h-3.4zM63.3 206.1h3.4v10.2h-3.4zM68.2 206.1h3.3v10.2h-3.3z" fill="none" stroke="#000" stroke-width=".38"/>
<g font-size="3.9">
<text x="176.1" y="18.5">PAM8302A</text>
<text x="20.3" y="33.2">Package Outline Dimensions</text>
<text x="20.3" y="149.4">Suggested Pad Layout</text>
</g>
<text font-size="3.5" fill="#231f20" x="20.3" y="266.5">PAM8302A</text>
<g font-size="2.8">
<text x="74.4" y="33.2">(continued)</text>
<text x="20.3" y="38.6">Please see http://www.diodes.com/package-outlines.html for the latest version.</text>
<text x="98.8" y="48.3">U-DFN3030-8 (Type E)</text>
<text x="158.6" y="61.6">U-DFN3030-8</text>
<text x="161.8" y="64.8">(Type E)</text>
<text x="148.9" y="68.2">Dim</text>
<text x="150.6" y="71.7">A</text>
<text x="158.2" y="71.7">0.57</text>
<text x="158.6" y="68.2">Min</text>
<text x="168.7" y="68.2">Max</text>
<text x="168.7" y="71.7">0.63</text>
<text x="179.3" y="71.7">0.60</text>
<text x="179.5" y="68.2">Typ</text>
<text x="149.8" y="75.1">A1</text>
<text x="158.2" y="75.1">0.00</text>
<text x="168.7" y="75.1">0.05</text>
<text x="179.3" y="75.1">0.02</text>
<text x="149.8" y="78.5">A3</text>
<text x="150.7" y="81.9">b</text>
<text x="158.2" y="82">0.20</text>
<text x="160.5" y="78.5">-</text>
<text x="168.7" y="82">0.30</text>
<text x="171" y="78.5">-</text>
<text x="179.3" y="78.5">0.15</text>
<text x="179.3" y="82">0.25</text>
<text x="149.8" y="88.8">D2</text>
<text x="150.6" y="85.3">D</text>
<text x="158.2" y="85.4">2.95</text>
<text x="158.2" y="88.8">2.15</text>
<text x="168.7" y="85.4">3.05</text>
<text x="168.7" y="88.8">2.35</text>
<text x="179.3" y="85.4">3.00</text>
<text x="179.3" y="88.8">2.25</text>
<text x="149.9" y="95.6">E2</text>
<text x="150.7" y="92.2">E</text>
<text x="158.2" y="92.2">2.95</text>
<text x="158.2" y="95.6">1.40</text>
<text x="168.7" y="92.2">3.05</text>
<text x="168.7" y="95.6">1.60</text>
<text x="179.3" y="92.2">3.00</text>
<text x="179.3" y="95.6">1.50</text>
<text x="150.8" y="99">e</text>
<text x="160.5" y="99.1">-</text>
<text x="171" y="99.1">-</text>
<text x="179.3" y="99.1">0.65</text>
<text x="150.7" y="102.4">L</text>
<text x="150.9" y="105.9">z</text>
<text x="158.2" y="102.5">0.30</text>
<text x="160.5" y="105.9">-</text>
<text x="168.7" y="102.5">0.60</text>
<text x="171" y="105.9">-</text>
<text x="179.3" y="102.5">0.45</text>
<text x="179.3" y="105.9">0.40</text>
<text x="152.6" y="109.3">All Dimensions in mm</text>
<text x="20.3" y="154.8">Please see http://www.diodes.com/package-outlines.html for the latest version.</text>
<text x="106.2" y="164.6">MSOP-8</text>
<text x="158.2" y="185.5">Value</text>
<text x="136.9" y="187.1">Dimensions</text>
<text x="156.8" y="188.7">(in mm)</text>
<text x="143.9" y="192.1">C</text>
<text x="144" y="195.5">X</text>
<text x="158.4" y="192.2">0.650</text>
<text x="158.4" y="195.6">0.450</text>
<text x="143.2" y="202.4">Y1</text>
<text x="144" y="199">Y</text>
<text x="158.4" y="199">1.350</text>
<text x="158.4" y="202.4">5.300</text>
<text x="108.3" y="269.1">www.diodes.com</text>
<text x="114.7" y="265.9">11 of 14</text>
</g>
<text font-size="2.8" fill="#231f20" x="190.5" y="266.2">May 2021</text>
<text font-size="2.5" x="20.3" y="270.2">Document number: DS41333 Rev. 6 - 2</text>
<text font-size="2.1" fill="#231f20" x="181.7" y="269.3">© Diodes Incorporated</text>
</svg>
